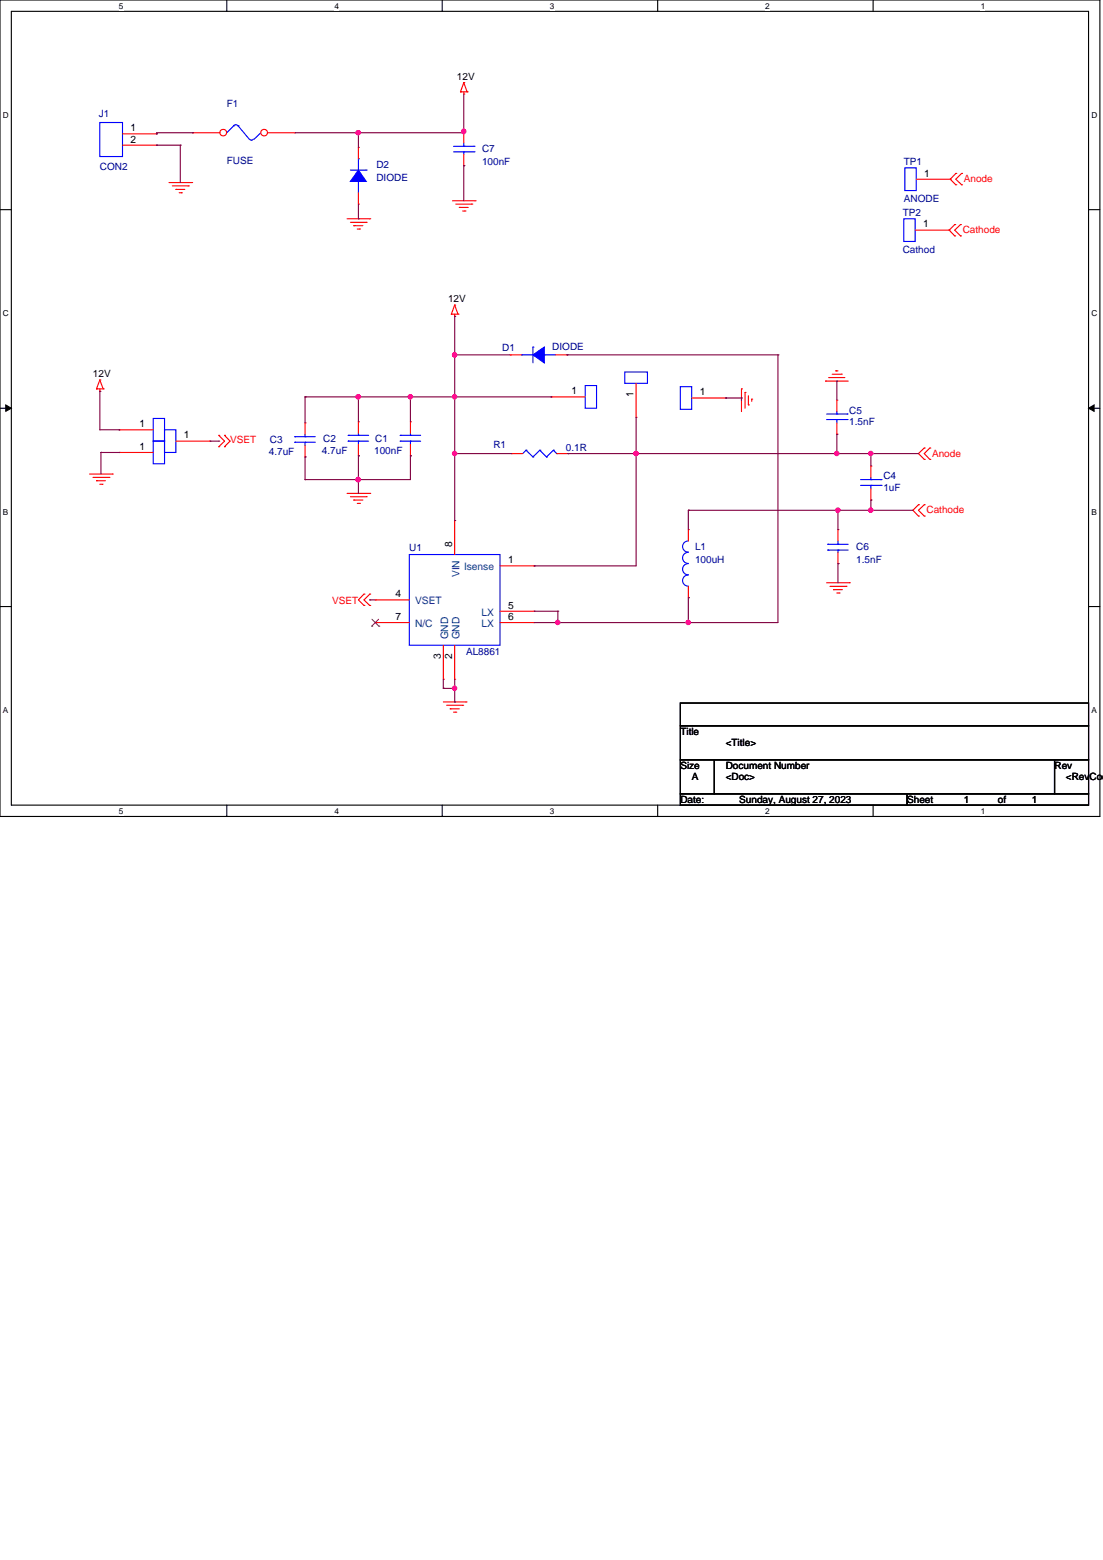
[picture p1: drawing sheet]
<svg xmlns="http://www.w3.org/2000/svg" width="210mm" height="297mm" viewBox="0 0 210 297" stroke-linecap="round" stroke-linejoin="round" font-family="sans-serif">
<path d="M0 0h209.4v155.4h-209.4zM2.2 2.2h205.1v151.1h-205.1z" fill="none" stroke="#000" stroke-width=".21"/>
<g fill="#fff">
<path d="M22.6 .3h.9v1.7h-.9z"/>
<path d="M22.6 153.5h.9v1.8h-.9z"/>
</g>
<path d="M43.2 0v2.2M43.2 153.3v2.1" fill="none" stroke="#000" stroke-width=".21"/>
<g fill="#fff">
<path d="M63.7 .3h.8v1.7h-.8z"/>
<path d="M63.7 153.5h.8v1.8h-.8z"/>
</g>
<path d="M84.2 0v2.2M84.2 153.3v2.1" fill="none" stroke="#000" stroke-width=".21"/>
<g fill="#fff">
<path d="M104.7 .3h.8v1.7h-.8z"/>
<path d="M104.7 153.5h.8v1.8h-.8z"/>
</g>
<path d="M125.2 0v2.2M125.2 153.3v2.1" fill="none" stroke="#000" stroke-width=".21"/>
<g fill="#fff">
<path d="M145.7 .3h.9v1.7h-.9z"/>
<path d="M145.7 153.5h.9v1.8h-.9z"/>
</g>
<path d="M166.2 0v2.2M166.2 153.3v2.1" fill="none" stroke="#000" stroke-width=".21"/>
<g fill="#fff">
<path d="M186.7 .3h.9v1.7h-.9z"/>
<path d="M186.7 153.5h.9v1.8h-.9z"/>
<path d="M.6 21h1.1v1.8h-1.1z"/>
<path d="M207.8 21h1.1v1.8h-1.1z"/>
<path d="M.6 58.8h1.1v1.7h-1.1z"/>
<path d="M207.8 58.8h1.1v1.7h-1.1z"/>
</g>
<path d="M0 39.9h2.2M207.3 39.9h2.1" fill="none" stroke="#000" stroke-width=".21"/>
<g fill="#fff">
<path d="M.6 96.6h1v1.7h-1z"/>
<path d="M207.8 96.6h1v1.7h-1z"/>
</g>
<path d="M0 77.7h2.2M207.3 77.7h2.1" fill="none" stroke="#000" stroke-width=".21"/>
<path d="M1.1 77.1l1.1 .6-1.1 .6zM207.3 77.7l1-.6v1.2z" fill="#000" stroke="#000" stroke-width=".19"/>
<g fill="#fff">
<path d="M.6 134.4h.9v1.7h-.9z"/>
<path d="M207.8 134.4h1v1.7h-1z"/>
</g>
<path d="M0 115.5h2.2M207.3 115.5h2.1M129.5 133.9h77.8v4.3h-77.8zM129.5 138.2h77.8v6.5h-77.8zM129.5 144.7h6.5v6.4h-6.5zM129.5 151.1h43.2v2.2h-43.2zM136 144.7h64.8v6.4h-64.8zM172.7 151.1h34.6v2.2h-34.6zM200.8 144.7h6.5v6.4h-6.5z" fill="none" stroke="#000" stroke-width=".21"/>
<g fill="none" stroke="#f00" stroke-width=".21">
<path d="M87.7 17.5h.1M87.7 17.5h1.2M88.3 17.9h.1M88.3 15.7h.1M88.3 17.5v.4M88.3 15.7l-.6 1.8M88.3 15.7l.6 1.8M88.9 17.5h.1M32.2 34.8h4.3M32.8 35.4h3.1M33.5 36.1h.1M33.5 36.1h1.7"/>
<path d="M34.1 36.7h.4M34.5 36.7h.1M35.9 35.4h.1M36.5 34.8h.1M86.1 38.2h4.4M86.8 38.9h3M87.5 39.5h.1M87.5 39.5h1.7M89.8 38.9h.1M90.5 38.2h.1M182 33h.1M182 35.2h.1"/>
<path d="M182 33l-1.1 1.1 1.1 1.1M183.1 35.2h.1M183.1 33h.1M183.1 33l-1.1 1.1 1.1 1.1M66.1 41.7h4.3M66.7 42.3h3M67.4 43h.1M67.4 43h1.7M68 43.6h.5M68.5 43.6h.1M69.7 42.3h.1M70.4 41.7h.1"/>
<path d="M85.9 59.8h.1M85.9 59.8h1.3M86.6 58.1h.1M86.6 59.8v.4M86.6 58.1l-.7 1.7M86.6 58.1l.6 1.7M87.2 59.8h.1M88.1 40.2h.4M88.5 40.2h.1M181.8 42.8h.1M181.8 44.9h.1M181.8 42.8l-1.1 1 1.1 1.1"/>
<path d="M182.9 44.9h.1M182.9 42.8h.1M182.9 42.8l-1.1 1 1.1 1.1M18.4 74h.1M18.4 74h1.2M19 74.5h.1M19 72.3h.1M19 74v.5M19 72.3l-.6 1.7M19 72.3l.6 1.7M19.6 74h.1M86.6 60.2h.1"/>
<path d="M97.2 67.6h.1M97.2 67.6h2.1M105.8 67.6h2.1M107.9 67.6h.1M141.2 74h.1M141.2 74v4.4M141.9 74.7h.1M141.9 74.7v3M142.5 77.1h.1M142.5 75.4v1.7M143.1 76h.1M143.1 76v.4"/>
<path d="M157.2 72.6h.1M157.2 72.6h4.3M157.8 71.9h.1M157.8 71.9h3.1M158.5 71.2h1.7M159.1 70.6h.1M159.1 70.6h.5M159.3 76.2h.1M159.3 76.2v2.2M160.2 71.2h.1M17.1 90.3h4.3M17.7 90.9h3"/>
<path d="M18.4 91.5h.1M18.4 91.5h1.7M19 92.2h.4M19.4 92.2h.1M20.7 90.9h.1M21.4 90.3h.1M41.7 85h.1M41.7 82.9h.1M41.7 82.9l1.1 1.1-1.1 1M42.8 85h.1M42.8 82.9h.1M42.8 82.9l1 1.1-1 1"/>
<path d="M58.1 80.5h.1M58.1 87h.1M58.1 80.5v2.2M58.1 84.8v2.2M66.1 93.9h4.3M66.7 94.6h3M67.4 95.2h.1M67.4 95.2h1.7M68 95.8h.5M68.5 95.8h.1M69.7 94.6h.1M70.4 93.9h.1"/>
<path d="M159.3 82.7h.1M159.3 80.5v2.2M174.9 96.1h.1M174.9 98.3h.1M174.9 96.1l-1.1 1.1 1.1 1.1M176 85.3h.1M176 87.5h.1M176 98.3h.1M176 96.1h.1M176 85.3l-1.1 1.1 1.1 1.1M176 96.1l-1.1 1.1 1.1 1.1M177 87.5h.1"/>
<path d="M177 85.3h.1M177 85.3l-1 1.1 1 1.1M69.3 113.1h.1M69.3 115.3h.1M69.3 113.1l-1.1 1.1 1.1 1.1M70.4 113.1h.1M70.4 115.3h.1M70.4 113.1l-1.1 1.1 1.1 1.1M157.4 111h4.3M158 111.6h3.1M158.7 112.3h.1M158.7 112.3h1.7"/>
<path d="M159.3 112.9h.5M159.8 112.9h.1M161.1 111.6h.1M161.7 111h.1M84.4 133.6h4.3M85 134.3h3.1M85.7 135h.1M85.7 135h1.8M86.4 135.6h.4M86.8 135.6h.1M88.1 134.3h.1M88.7 133.6h.1"/>
</g>
<g fill="none" stroke="#00f" stroke-width=".21">
<path d="M44.5 23.9l.4-.1 .4 .2M44.5 24h.1M44.5 24l-1.3 1.3M45.3 24h.1M45.3 24l2.2 2.5M48.2 26.5l-.3 .2-.4-.2M49.7 25.3h.1M49.7 25.3l-1.4 1.2M99.3 67.6h.1M99.3 67.6h2.2M101.5 66.1h.1M101.5 66.1v3"/>
<path d="M103.6 67.6h.1M103.6 67.6h2.2M157.4 79.9h3.9M157.4 78.8h3.9M159.3 78.8h.1M159.3 79.9h.1M159.3 78.4v.4M159.3 79.9v.6M161.3 79.9h.1M161.3 78.8h.1M56.1 84.2h.1M56.1 83.1h.1"/>
<path d="M56.1 84.2h3.9M56.1 83.1h3.9M58.1 83.1h.1M58.1 84.2h.1M58.1 82.7v.4M58.1 84.2v.6"/>
</g>
<path d="M101.5 67.6l2.1-1.5v3z" fill="#00f" stroke="#00f" stroke-width=".21"/>
<circle cx="42.5" cy="25.3" r=".63" fill="#fff" stroke="#f00" stroke-width=".21"/>
<path d="M36.7 25.3h.1M36.7 25.3h5.2" fill="none" stroke="#f00" stroke-width=".21"/>
<circle cx="50.3" cy="25.3" r=".63" fill="#fff" stroke="#f00" stroke-width=".21"/>
<g fill="none" stroke="#f00" stroke-width=".21">
<path d="M23.3 25.5h6.5M23.3 27.6h6.5M29.8 25.5h.1M29.8 27.6h.1M51 25.3h5.1M56.1 25.3h.1M68.2 38.9h.1M68.2 28.1h.1M68.2 28.1v2.1M68.2 36.7v2.2M88.3 31.5h.1M88.3 25.1h.1"/>
<path d="M88.3 25.1v2.1M88.3 29.4v2.1M174.5 34.1h6.4M180.9 34.1h.1M174.2 43.8h6.5M180.7 43.8h.1M104.9 75.6h.1M104.9 75.6h6.5M121.1 79.5h.1M121.1 73v6.5M131.7 75.8h6.5M138.2 75.8h.1"/>
<path d="M22.7 81.8h.1M22.7 86.1h.1M22.7 81.8h6.5M22.7 86.1h6.5M33.5 84h6.5M40 84h.1M68.2 80.3h.1M68.2 86.8h.1M68.2 80.3v2.2M68.2 84.6v2.2M78.1 80.3h.1M78.1 86.8h.1"/>
<path d="M78.1 80.3v2.2M78.1 84.6v2.2M86.6 99.1h.1M86.6 99.1v6.5M97.4 86.4h.1M97.4 86.4h2.1M106 86.4h2.2M108.2 86.4h.1M165.8 88.7h.1M165.8 95.2h.1M165.8 88.7v2.2M165.8 93v2.2"/>
<path d="M71.5 114.2h.1M71.5 118.5h.1M71.5 114.2h6.4M71.5 118.5h6.4M95.2 107.7h6.5M95.2 116.4h6.5M95.2 118.5h6.5M101.7 107.7h.1M101.7 116.4h.1M101.7 118.5h.1M131.1 113.8h.1M131.1 100.8h.1"/>
<path d="M131.1 100.8v2.2M131.1 111.6v2.2M159.6 107.3h.1M159.6 100.8h.1M159.6 100.8v2.2M159.6 105.2v2.1M84.4 129.3h.1M84.4 122.9v6.4M86.6 129.3h.1M86.6 122.9v6.4"/>
</g>
<g fill="none" stroke="#00f" stroke-width=".21">
<path d="M19 23.3h4.3v6.5h-4.3zM66.7 32.4h3M68.2 34.5h.1M68.2 30.2h.1M68.2 30.2v2.2M68.2 34.5v2.2M69.7 32.4h.1M86.4 27.9h3.9M86.4 28.9h3.9M88.3 28.9h.1M88.3 27.9h.1M88.3 27.2v.7"/>
<path d="M88.3 28.9v.5M90.3 27.9h.1M90.3 28.9h.1M172.3 32h2.2v4.3h-2.2zM172.1 41.7h2.1v4.3h-2.1zM29.2 79.7h2.1v4.3h-2.1zM111.4 73.4h2.2v4.3h-2.2zM119 70.8h4.3v2.2h-4.3zM129.5 73.6h2.2v4.3h-2.2zM29.2 84h2.1v4.3h-2.1zM31.3 81.8h2.2v4.3h-2.2zM66.3 84h.1"/>
<path d="M66.3 82.9h.1M66.3 84h3.9M66.3 82.9h3.9M68.2 82.9h.1M68.2 84h.1M68.2 82.5v.4M68.2 84v.6M76.2 84h.1M76.2 82.9h.1M76.2 84h3.9M76.2 82.9h3.9M78.1 82.9h.1"/>
<path d="M78.1 84h.1M78.1 82.5v.4M78.1 84v.6M100.2 85.7h.1M100.2 85.7l-.7 .7M100.2 85.7l1.3 1.3M101.5 87h.1M102.8 85.7h.1M102.8 85.7l-1.3 1.3M102.8 85.7l1.3 1.3M104.1 87h.1M105.4 85.7h.1"/>
<path d="M105.4 85.7l-1.3 1.3M105.4 85.7l.6 .7M106 86.4h.1M163.9 92.4h3.9M163.9 91.3h3.9M165.8 91.3h.1M165.8 92.4h.1M165.8 90.9v.4M165.8 92.4v.6M167.8 92.4h.1M167.8 91.3h.1M77.9 105.6h17.3v17.3h-17.3z"/>
<path d="M131.1 109.5a1.06 1.06 0 0 0-1.1 1 1.06 1.06 0 0 0 1.1 1.1M131.1 105.2a1.08 1.08 0 0 0-1.1 1 1.08 1.08 0 0 0 1.1 1.1 1.06 1.06 0 0 0-1.1 1.1 1.06 1.06 0 0 0 1.1 1M131.1 103a1.06 1.06 0 0 0-1.1 1.1 1.06 1.06 0 0 0 1.1 1M157.6 103.6h.1M157.6 104.7h.1M157.6 103.6h3.9M157.6 104.7h3.9M159.6 104.7h.1M159.6 103.6h.1M159.6 103v.6M159.6 104.7v.5"/>
</g>
<path d="M70.8 119.2h.1M70.8 117.9l1.3 1.3M72.1 117.9l-1.3 1.3M72.1 119.2h.1" fill="none" stroke="#804000" stroke-width=".19"/>
<path d="M68.2 32.4l1.5 2.1h-3z" fill="#00f" stroke="#00f" stroke-width=".21"/>
<g fill="none" stroke="#800040" stroke-width=".21">
<path d="M88.3 17.9v7.4M29.8 27.6h.1M29.8 25.5h.1M29.8 27.6h4.5M34.3 27.6h.1M34.3 27.6v7.2M36.7 25.3h.1M36.7 25.3h-6.9v.2M56.1 25.3h32.2M68.2 25.3h.1M68.2 25.3v2.8M68.2 38.9v2.8"/>
<path d="M88.3 25.1h.1M88.3 31.5h.1M88.3 25.3h.1M88.3 31.5v6.7M68.2 41.7h.1M19 74.5h.1M19 74.5v7.3h3.7M58.1 75.6h.1M58.1 75.6h46.8M58.1 75.6v4.9M68.2 75.6h.1M68.2 75.6v4.7"/>
<path d="M78.1 75.6h.1M78.1 75.6v4.7M86.6 60.2h.1M86.6 67.6h.1M86.6 75.6h.1M86.6 67.6h10.6M86.6 60.2v38.9M104.9 75.6h.1M107.9 67.6h.1M107.9 67.6h40.2M121.1 79.5v28.2h-19.4M138.2 75.8h.1"/>
<path d="M138.2 75.8h3M141.2 75.8h.1M141.2 75.8v.4M148.1 67.6h.1M148.1 67.6v50.9h-46.4M159.3 72.6h.1M159.3 72.6v3.6M19.2 86.1h.1M19.2 86.1v4.2M19.2 86.1h3.5M22.7 81.8h.1M40 84h1.7"/>
<path d="M41.7 84h.1M58.1 87h.1M58.1 91.3h.1M58.1 87v4.3M68.2 86.8h.1M68.2 91.3h.1M68.2 86.8v7.1M78.1 86.8h.1M78.1 86.8v4.5h-20M86.6 86.4h.1M86.6 99.1h.1M86.6 86.4h10.8"/>
<path d="M108.2 86.4h.1M108.2 86.4h66.7M121.1 86.4h.1M131.1 97.2h.1M131.1 97.2v3.6M131.1 97.2h42.7M159.3 82.7h.1M159.3 86.4h.1M159.3 82.7v3.7M159.6 97.2h.1M159.6 97.2v3.6M165.8 86.4h.1"/>
<path d="M165.8 95.2h.1M165.8 97.2h.1M165.8 86.4v2.3M165.8 95.2v2M70.4 114.2h.1M70.4 114.2h1.1M101.7 107.7h.1M101.7 116.4h4.5M106.2 118.5h.1M106.2 116.4h.1M106.2 116.4v2.1M131.1 113.8h.1"/>
<path d="M131.1 118.5h.1M131.1 113.8v4.7M159.6 107.3h.1M159.6 107.3v3.7M84.4 131.1h.1M84.4 131.1h2.2M84.4 129.3v1.8M86.6 131.1h.1M86.6 133.6h.1M86.6 129.3v4.3"/>
</g>
<g fill="#f0f" stroke="#f0f" stroke-width=".21">
<circle cx="86.5" cy="67.6" r=".42"/>
<circle cx="78.1" cy="75.5" r=".41"/>
<circle cx="68.2" cy="75.5" r=".42"/>
<circle cx="68.2" cy="91.3" r=".43"/>
<circle cx="159.3" cy="86.3" r=".41"/>
<circle cx="159.5" cy="97.1" r=".41"/>
<circle cx="165.8" cy="86.3" r=".41"/>
<circle cx="165.8" cy="97.1" r=".41"/>
<circle cx="86.5" cy="86.3" r=".41"/>
<circle cx="86.5" cy="75.5" r=".41"/>
<circle cx="121.1" cy="86.3" r=".41"/>
<circle cx="88.3" cy="25" r=".42"/>
<circle cx="68.2" cy="25.3" r=".42"/>
<circle cx="86.5" cy="131" r=".41"/>
<circle cx="106.2" cy="118.5" r=".41"/>
<circle cx="131" cy="118.5" r=".41"/>
</g>
<g font-size="1.9">
<text x="87" y="15.3">12V</text>
<text x="24.8" y="25">1</text>
<text x="24.8" y="27.1">2</text>
<text x="176" y="33.6">1</text>
<text x="175.8" y="43.3">1</text>
<text x="85.3" y="57.6">12V</text>
<text x="17.7" y="71.9">12V</text>
<text x="108.8" y="75.1">1</text>
<text x="120.6" y="75.6" transform="rotate(-90 120.6 75.6)">1</text>
<text x="133.2" y="75.3">1</text>
<text x="26.5" y="81.3">1</text>
<text x="35" y="83.5">1</text>
<text x="26.5" y="85.6">1</text>
<text x="86.1" y="104.1" transform="rotate(-90 86.1 104.1)">8</text>
<text x="96.7" y="107.2">1</text>
<text x="75.3" y="113.7">4</text>
<text x="75.3" y="118">7</text>
<text x="96.7" y="115.9">5</text>
<text x="96.7" y="118">6</text>
<text x="83.9" y="125.4" transform="rotate(-90 83.9 125.4)">3</text>
<text x="86.1" y="125.4" transform="rotate(-90 86.1 125.4)">2</text>
<text x="129.5" y="139.8">Title</text>
<text x="138.2" y="142">&lt;Title&gt;</text>
<text x="129.5" y="146.3">Size</text>
<text x="131.7" y="148.5">A</text>
<text x="138.2" y="146.3">Document Number</text>
<text x="138.2" y="148.5">&lt;Doc&gt;</text>
<text x="200.8" y="146.3">Rev</text>
<text x="202.9" y="148.5">&lt;RevCode</text>
<text x="129.5" y="152.8">Date:</text>
<text x="140.8" y="152.8">Sunday, August 27, 2023</text>
<text x="172.7" y="152.8">Sheet</text>
<text x="183.5" y="152.8">1</text>
<text x="190" y="152.8">of</text>
<text x="196.5" y="152.8">1</text>
</g>
<g font-size="1.9" fill="#000080">
<text x="18.8" y="22.2">J1</text>
<text x="43.2" y="20.5">F1</text>
<text x="91.8" y="28.9">C7</text>
<text x="19" y="32.3">CON2</text>
<text x="43.2" y="31.3">FUSE</text>
<text x="71.7" y="31.9">D2</text>
<text x="71.7" y="34.5">DIODE</text>
<text x="91.8" y="31.5">100nF</text>
<text x="172.1" y="31.5">TP1</text>
<text x="171.9" y="41.2">TP2</text>
<text x="172.1" y="38.4">ANODE</text>
<text x="171.9" y="48.1">Cathod</text>
<text x="95.6" y="66.9">D1</text>
<text x="105.2" y="66.6">DIODE</text>
<text x="161.7" y="78.8">C5</text>
<text x="161.7" y="80.9">1.5nF</text>
<text x="51.2" y="86.7">4.7uF</text>
<text x="51.4" y="84.3">C3</text>
<text x="61.3" y="86.5">4.7uF</text>
<text x="61.6" y="84.1">C2</text>
<text x="71.2" y="86.5">100nF</text>
<text x="71.5" y="84.1">C1</text>
<text x="93.9" y="85.2">R1</text>
<text x="107.7" y="85.9">0.1R</text>
<text x="168.2" y="91.3">C4</text>
<text x="168.2" y="93.4">1uF</text>
<text x="77.9" y="104.9">U1</text>
<text x="132.3" y="104.7">L1</text>
<text x="132.3" y="107.2">100uH</text>
<text x="163" y="104.7">C6</text>
<text x="163" y="107.2">1.5nF</text>
<text x="88.7" y="124.7">AL8861</text>
</g>
<g font-size="1.9" fill="#f00">
<text x="183.5" y="34.7">Anode</text>
<text x="183.3" y="44.4">Cathode</text>
<text x="43.8" y="84.3">VSET</text>
<text x="177.5" y="87">Anode</text>
<text x="176.4" y="97.8">Cathode</text>
<text x="63.2" y="115">VSET</text>
</g>
<g font-size="1.9" fill="#004080">
<text x="87.5" y="109.9" transform="rotate(-90 87.5 109.9)">VIN</text>
<text x="88.3" y="108.6">Isense</text>
<text x="79" y="115.1">VSET</text>
<text x="79" y="119.4">N/C</text>
<text x="91.7" y="117.2">LX</text>
<text x="91.7" y="119.4">LX</text>
<text x="85.3" y="121.8" transform="rotate(-90 85.3 121.8)">GND</text>
<text x="87.5" y="121.8" transform="rotate(-90 87.5 121.8)">GND</text>
</g>
<g font-size="1.6">
<text x="22.6" y="1.6">5</text>
<text x="63.7" y="1.6">4</text>
<text x="104.7" y="1.6">3</text>
<text x="145.7" y="1.6">2</text>
<text x="186.7" y="1.6">1</text>
<text x=".6" y="22.4">D</text>
<text x="207.8" y="22.4">D</text>
<text x=".6" y="60.2">C</text>
<text x="207.8" y="60.2">C</text>
<text x=".6" y="98">B</text>
<text x="207.8" y="98">B</text>
<text x=".6" y="135.7">A</text>
<text x="207.8" y="135.7">A</text>
<text x="22.6" y="154.9">5</text>
<text x="63.7" y="154.9">4</text>
<text x="104.7" y="154.9">3</text>
<text x="145.7" y="154.9">2</text>
<text x="186.7" y="154.9">1</text>
</g>
</svg>
